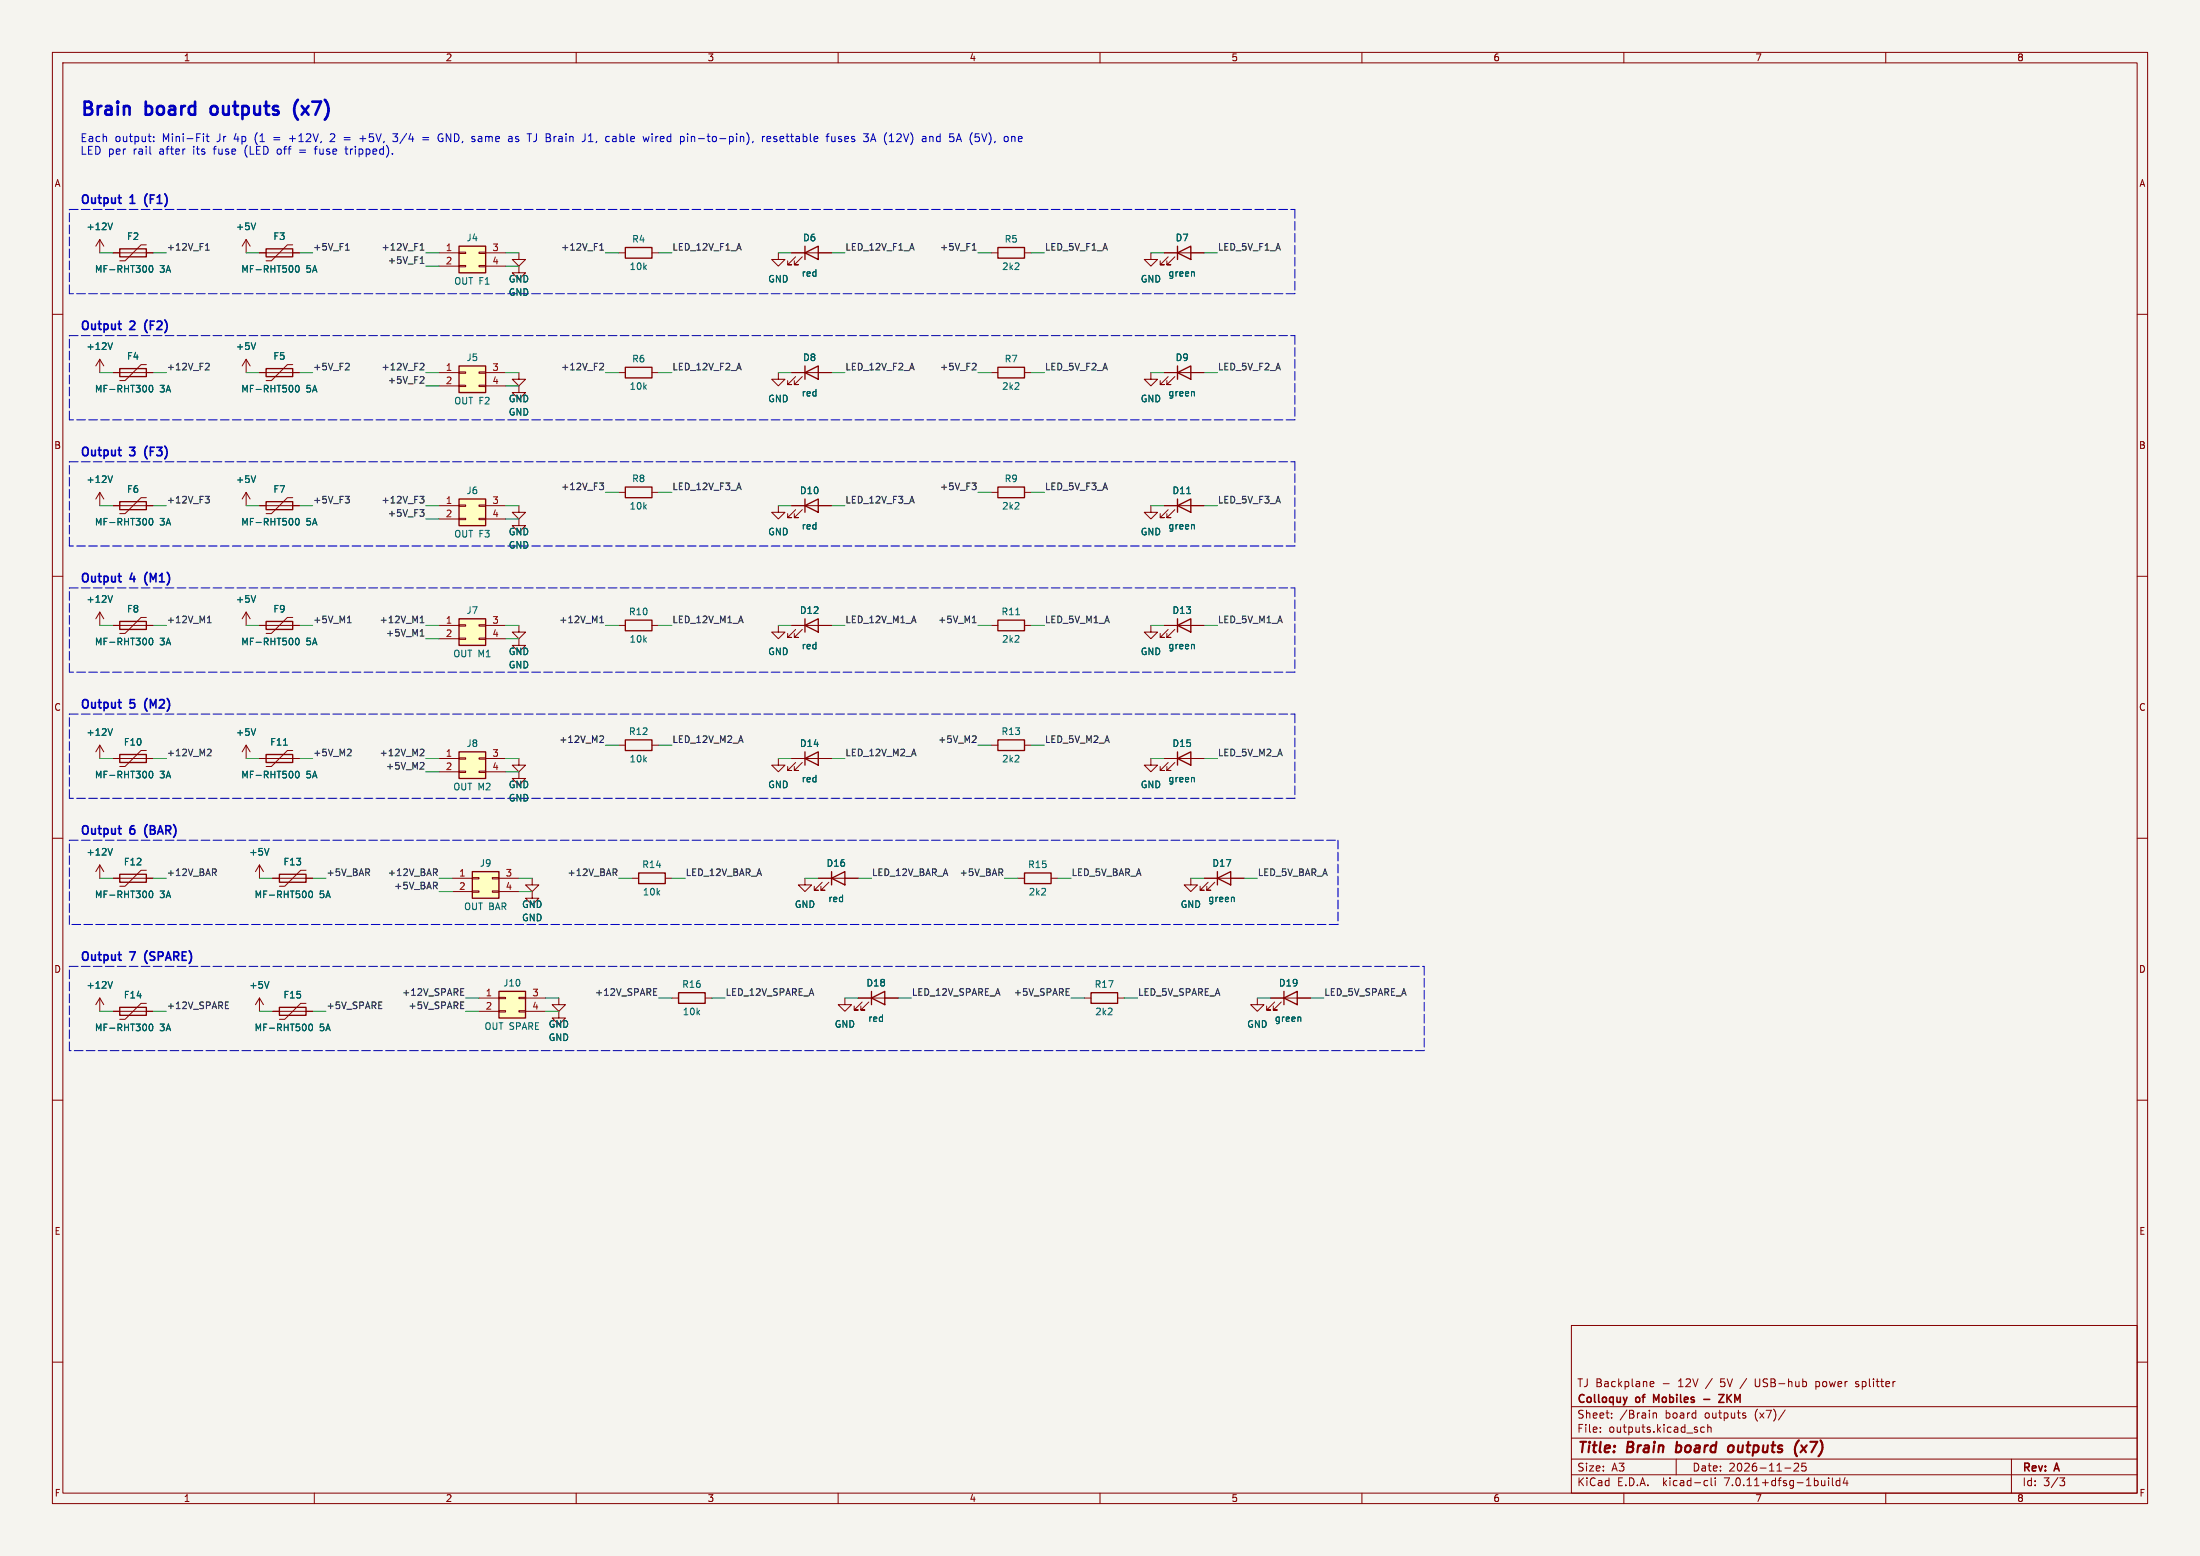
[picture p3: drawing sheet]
<svg xmlns="http://www.w3.org/2000/svg" width="420mm" height="297mm" viewBox="0 0 420 297" stroke-linecap="round" stroke-linejoin="round" font-family="sans-serif">
<path d="M0 0h420v297h-420z" fill="#f5f4ef" stroke="#f5f4ef" stroke-width=".19"/>
<g fill="none" stroke="#840000" stroke-width=".19">
<path d="M10 10h400v277h-400zM12 12h396v273h-396zM60 10v2M110 10v2M160 10v2M210 10v2M260 10v2M310 10v2M360 10v2M10 60h2M19 45.7l-.7 1.3M19 45.7v2.6"/>
<path d="M19 45.7l.8 1.3M21.6 48.3h7.6M27.9 46.7h-1l-3 3.1h-1M47 45.7v2.6M47 45.7l-.8 1.3M47 45.7l.8 1.3M49.5 48.3h7.6M55.9 46.7h-1l-3.1 3.1h-1M83.8 48.3h3.8M83.8 50.8h3.8M87.6 50.7h1.3v.2h-1.3zM87.6 48.1h1.3v.3h-1.3z"/>
<path d="M91.4 50.7h1.3v.2h-1.3zM91.4 48.1h1.3v.3h-1.3zM92.7 48.3h3.8M92.7 50.8h3.8M99.1 50.8v1.3h1.2l-1.2 1.2-1.3-1.2h1.3M99.1 48.3v1.2h1.2l-1.2 1.3-1.3-1.3h1.3M118.1 48.3h1.3M124.5 48.3h1.2M148.6 48.3v1.2h1.3l-1.3 1.3-1.3-1.3h1.3M151.1 48.3h7.6M151.9 49l-1.5 1.5h.7h-.7v-.7M153.2 49l-1.6 1.5h.8h-.8v-.7"/>
<path d="M189.2 48.3h1.3M195.6 48.3h1.2M219.7 48.3v1.2h1.3l-1.3 1.3-1.3-1.3h1.3M222.2 48.3h7.7M223 49l-1.5 1.5h.7h-.7v-.7M224.3 49l-1.5 1.5h.7h-.7v-.7M408 60h2M19 68.6v2.5M19 68.6l-.7 1.3M19 68.6l.8 1.3M21.6 71.1h7.6M27.9 69.6h-1l-3 3h-1"/>
<path d="M47 68.6l-.8 1.3M47 68.6v2.5M47 68.6l.8 1.3M49.5 71.1h7.6M55.9 69.6h-1l-3.1 3h-1M83.8 71.1h3.8M83.8 73.7h3.8M87.6 73.5h1.3v.3h-1.3zM87.6 71h1.3v.2h-1.3zM91.4 73.5h1.3v.3h-1.3zM91.4 71h1.3v.2h-1.3zM92.7 71.1h3.8"/>
<path d="M92.7 73.7h3.8M99.1 73.7v1.2h1.2l-1.2 1.3-1.3-1.3h1.3M99.1 71.1v1.3h1.2l-1.2 1.3-1.3-1.3h1.3M118.1 71.1h1.3M124.5 71.1h1.2M148.6 71.1v1.3h1.3l-1.3 1.3-1.3-1.3h1.3M151.1 71.1h7.6M151.9 71.9l-1.5 1.5h.7h-.7v-.8M153.2 71.9l-1.6 1.5h.8h-.8v-.8M189.2 71.1h1.3M195.6 71.1h1.2M219.7 71.1v1.3h1.3l-1.3 1.3-1.3-1.3h1.3"/>
<path d="M222.2 71.1h7.7M223 71.9l-1.5 1.5h.7h-.7v-.8M224.3 71.9l-1.5 1.5h.7h-.7v-.8M19 94v2.5M19 94l-.7 1.3M19 94l.8 1.3M21.6 96.5h7.6M27.9 95h-1l-3 3h-1M47 94v2.5M47 94l-.8 1.3M47 94l.8 1.3M49.5 96.5h7.6"/>
<path d="M55.9 95h-1l-3.1 3h-1M83.8 96.5h3.8M83.8 99.1h3.8M87.6 98.9h1.3v.3h-1.3zM87.6 96.4h1.3v.2h-1.3zM91.4 98.9h1.3v.3h-1.3zM91.4 96.4h1.3v.2h-1.3zM92.7 96.5h3.8M92.7 99.1h3.8M99.1 99.1v1.2h1.2l-1.2 1.3-1.3-1.3h1.3M99.1 96.5v1.3h1.2l-1.2 1.3-1.3-1.3h1.3M118.1 94h1.3"/>
<path d="M124.5 94h1.2M148.6 96.5v1.3h1.3l-1.3 1.3-1.3-1.3h1.3M151.1 96.5h7.6M151.9 97.3l-1.5 1.5h.7h-.7v-.8M153.2 97.3l-1.6 1.5h.8h-.8v-.8M189.2 94h1.3M195.6 94h1.2M219.7 96.5v1.3h1.3l-1.3 1.3-1.3-1.3h1.3M222.2 96.5h7.7M223 97.3l-1.5 1.5h.7h-.7v-.8M224.3 97.3l-1.5 1.5h.7h-.7v-.8M10 110h2"/>
<path d="M19 116.8v2.6M19 116.8l-.7 1.3M19 116.8l.8 1.3M21.6 119.4h7.6M27.9 117.9h-1l-3 3h-1M47 116.8v2.6M47 116.8l-.8 1.3M47 116.8l.8 1.3M49.5 119.4h7.6M55.9 117.9h-1l-3.1 3h-1M83.8 119.4h3.8M87.6 119.3h1.3v.2h-1.3z"/>
<path d="M91.4 119.3h1.3v.2h-1.3zM92.7 119.4h3.8M99.1 119.4v1.3h1.2l-1.2 1.2-1.3-1.2h1.3M118.1 119.4h1.3M124.5 119.4h1.2M148.6 119.4v1.3h1.3l-1.3 1.2-1.3-1.2h1.3M151.1 119.4h7.6M189.2 119.4h1.3M195.6 119.4h1.2M219.7 119.4v1.3h1.3l-1.3 1.2-1.3-1.2h1.3M222.2 119.4h7.7M408 110h2"/>
<path d="M83.8 121.9h3.8M87.6 121.8h1.3v.2h-1.3zM91.4 121.8h1.3v.2h-1.3zM92.7 121.9h3.8M99.1 121.9v1.3h1.2l-1.2 1.3-1.3-1.3h1.3M151.9 120.1l-1.5 1.6h.7h-.7v-.8M153.2 120.1l-1.6 1.6h.8h-.8v-.8M223 120.1l-1.5 1.6h.7h-.7v-.8M224.3 120.1l-1.5 1.6h.7h-.7v-.8M10 160h2M19 142.2v2.6M19 142.2l-.7 1.3"/>
<path d="M19 142.2l.8 1.3M21.6 144.8h7.6M27.9 143.3h-1l-3 3h-1M47 142.2v2.6M47 142.2l-.8 1.3M47 142.2l.8 1.3M49.5 144.8h7.6M55.9 143.3h-1l-3.1 3h-1M83.8 144.8h3.8M83.8 147.3h3.8M87.6 147.2h1.3v.2h-1.3zM87.6 144.7h1.3v.2h-1.3z"/>
<path d="M91.4 147.2h1.3v.2h-1.3zM91.4 144.7h1.3v.2h-1.3zM92.7 144.8h3.8M92.7 147.3h3.8M99.1 144.8v1.3h1.2l-1.2 1.2-1.3-1.2h1.3M99.1 147.3v1.3h1.2l-1.2 1.3-1.3-1.3h1.3M118.1 142.2h1.3M124.5 142.2h1.2M148.6 144.8v1.3h1.3l-1.3 1.2-1.3-1.2h1.3M151.1 144.8h7.6M151.9 145.5l-1.5 1.6h.7h-.7v-.8M153.2 145.5l-1.6 1.6h.8h-.8v-.8"/>
<path d="M189.2 142.2h1.3M195.6 142.2h1.2M219.7 144.8v1.3h1.3l-1.3 1.2-1.3-1.2h1.3M222.2 144.8h7.7M223 145.5l-1.5 1.6h.7h-.7v-.8M224.3 145.5l-1.5 1.6h.7h-.7v-.8M408 160h2M19 165.1v2.5M19 165.1l-.7 1.3M19 165.1l.8 1.3M21.6 167.6h7.6M27.9 166.1h-1l-3 3.1h-1"/>
<path d="M49.5 165.1l-.7 1.3M49.5 165.1v2.5M49.5 165.1l.8 1.3M52.1 167.6h7.6M58.4 166.1h-1l-3 3.1h-1.1M86.4 167.6h3.8M86.4 170.2h3.8M90.2 170.1h1.2v.2h-1.2zM90.2 167.5h1.2v.3h-1.2zM94 170.1h1.2v.2h-1.2zM94 167.5h1.2v.3h-1.2zM95.2 167.6h3.9"/>
<path d="M95.2 170.2h3.9M101.6 170.2v1.3h1.3l-1.3 1.2-1.3-1.2h1.3M101.6 167.6v1.3h1.3l-1.3 1.3-1.3-1.3h1.3M120.6 167.6h1.3M127 167.6h1.3M153.7 167.6v1.3h1.2l-1.2 1.3-1.3-1.3h1.3M156.2 167.6h7.6M157 168.4l-1.6 1.5h.8h-.8v-.7M158.2 168.4l-1.5 1.5h.8h-.8v-.7M194.3 167.6h1.3M200.7 167.6h1.2M227.3 167.6v1.3h1.3l-1.3 1.3-1.2-1.3h1.2"/>
<path d="M229.9 167.6h7.6M230.6 168.4l-1.5 1.5h.8h-.8v-.7M231.9 168.4l-1.5 1.5h.7h-.7v-.7M19 190.5v2.5M19 190.5l-.7 1.3M19 190.5l.8 1.3M21.6 193h7.6M27.9 191.5h-1l-3 3.1h-1M49.5 190.5v2.5M49.5 190.5l-.7 1.3M49.5 190.5l.8 1.3M52.1 193h7.6"/>
<path d="M58.4 191.5h-1l-3 3.1h-1.1M91.4 193h3.8M91.4 190.5h3.8M95.2 192.9h1.3v.3h-1.3zM95.2 190.4h1.3v.2h-1.3zM99.1 192.9h1.2v.3h-1.2zM99.1 190.4h1.2v.2h-1.2zM100.3 193h3.8M100.3 190.5h3.8M106.7 190.5v1.3h1.2l-1.2 1.2-1.3-1.2h1.3M106.7 193v1.3h1.2l-1.2 1.3-1.3-1.3h1.3M128.3 190.5h1.2"/>
<path d="M134.6 190.5h1.3M161.3 190.5v1.3h1.3l-1.3 1.2-1.3-1.2h1.3M163.8 190.5h7.6M164.6 191.3l-1.5 1.5h.7h-.7v-.8M165.9 191.3l-1.6 1.5h.8h-.8v-.8M207 190.5h1.3M213.4 190.5h1.2M240 190.5v1.3h1.3l-1.3 1.2-1.2-1.2h1.2M242.6 190.5h7.6M243.3 191.3l-1.5 1.5h.8h-.8v-.8M244.6 191.3l-1.5 1.5h.7h-.7v-.8M10 210h2"/>
<path d="M408 210h2M10 260h2M300 253h108v32h-108zM408 260h2M300 278.5h108M300 274.5h108M300 268.5h108M305.5 273.2v.2M305.5 272.5v.1M307.7 270.5v.2M307.7 269.8v.1M315 264.2l.7-.2v-.2l-.5-.1-.2 .2 .1 .7h.6"/>
<path d="M315.6 269.7v1M315.6 269.8l.2-.1 .4 .1v.9M320 278.5v3M325.4 272.5l-.5-.1-.2 .3 .1 .6h.6M326 272.5l.2-.1 .4 .1 .1 .9M326 271.9v1.5M333.1 270.2l.2 .2-.2 .3M333.1 269.7l.1 .1M335.1 263.2v1.2l.1 .2M340.8 269.1l-1.3 1.9M342.7 279.3l.5 .1 .2 .3-1 1.1h1M344.7 279.3h-.7l-.1 .7 .3-.1h.5l.1 .2-.1 .5-.2 .2-.6-.2"/>
<path d="M344.8 263.8v.7M346.7 264.6l.4 .1M346.7 263.7v1.5M347.1 263.7l-.4 .1M354.2 264.6l.5 .1M354.7 263.7l-.5 .2 .1 .2 .4 .1M384 278.5v6.5M60 285v2M110 285v2M160 285v2M210 285v2M260 285v2"/>
<path d="M300 281.5h108M310 285v2M325.6 282.6l.4 .1M326 283.5l-.4 .1M326.7 282.1v1.3l.2 .2M327.4 282.1v.1M327.4 282.6v1M340.7 280.2h1.2M349.1 282.1v.1M349.1 282.6v1M349.8 282.1v1.3l.2 .2M351.2 282.7l-.4-.1-.3 .3 .2 .6h.5"/>
<path d="M351.2 282.1v1.5M352.2 282l-.3 1.1h.9M352.6 282.6v1M360 285v2M393.2 282.1h1l-.5 .6 .4 .1 .1 .5-.3 .3h-.5"/>
</g>
<path d="M319.9 277.1l.2 .1M320.2 275.2l-.3 2M330.9 276.1a.57 .57 0 0 0-1 .2v.7a.57 .57 0 0 0 1-.2M342.8 277.6l.2 .4M343.4 274.9l-.4 .6-.3 .8M343.9 275.9l.9 1.3M344.9 275.9l-1.2 1.3" fill="none" stroke="#840000" stroke-width=".4"/>
<path d="M316.2 267.3l-.5-1.1v1.5M325.3 267.1h1.1M328.1 266.2h1l-1 1.5h1" fill="none" stroke="#840000" stroke-width=".3"/>
<g fill="none" stroke="#006464" stroke-width=".19">
<path d="M21.5 42.6l-.5 1.2M28.6 50.8l.2-.1a.68 .68 0 0 1 .4 .6 .68 .68 0 0 1-.4 .7 .84 .84 0 0 1-.2-1.2zM48.8 42.6l-.4 1.2M56.6 50.8l.1-.1a.68 .68 0 0 1 .4 .6 .68 .68 0 0 1-.4 .7 .84 .84 0 0 1-.1-1.2zM227.9 51.9l.1 .8M21.5 65.4l-.5 1.3M28.6 73.6h.2a.68 .68 0 0 1 .4 .6 .68 .68 0 0 1-.4 .6 .84 .84 0 0 1-.2-1.2zM48.8 65.4l-.4 1.3M56.6 73.6h.1a.68 .68 0 0 1 .4 .6 .68 .68 0 0 1-.4 .6 .84 .84 0 0 1-.1-1.2zM227.9 74.8l.1 .8M21.5 90.8l-.5 1.3M28.6 99h.2a.68 .68 0 0 1 .4 .6 .68 .68 0 0 1-.4 .6 .84 .84 0 0 1-.2-1.2z"/>
<path d="M48.8 90.8l-.4 1.3M56.6 99h.1a.68 .68 0 0 1 .4 .6 .68 .68 0 0 1-.4 .6 .84 .84 0 0 1-.1-1.2zM226.6 94.2h.7M21.5 113.7l-.5 1.3M48.8 113.7l-.4 1.3M193.9 117.3h.7M227.9 100.2l.1 .8M21.5 139.1l-.5 1.3M28.6 121.9l.2-.1a.68 .68 0 0 1 .4 .6 .68 .68 0 0 1-.4 .7 .84 .84 0 0 1-.2-1.2zM48.8 139.1l-.4 1.3M56.6 121.9l.1-.1a.68 .68 0 0 1 .4 .6 .68 .68 0 0 1-.4 .7 .84 .84 0 0 1-.1-1.2zM227.9 123.1l.1 .7"/>
<path d="M28.6 147.3l.2-.1a.68 .68 0 0 1 .4 .6 .68 .68 0 0 1-.4 .7 .84 .84 0 0 1-.2-1.2zM54.1 142.2h.8M56.5 147.3l.2-.1a.68 .68 0 0 1 .4 .6 .68 .68 0 0 1-.4 .7l-.3-.5zM227.9 148.5l.1 .7M21.5 161.9l-.5 1.3M28.6 170.1h.2a.68 .68 0 0 1 .4 .6 .68 .68 0 0 1-.4 .6 .84 .84 0 0 1-.2-1.2zM51.3 161.9l-.4 1.3M59.1 170.2l.1-.1a.68 .68 0 0 1 .5 .6 .68 .68 0 0 1-.5 .6l-.3-.4zM235.6 171.3v.8M21.5 187.3l-.5 1.3M28.6 195.5h.2a.68 .68 0 0 1 .4 .6 .68 .68 0 0 1-.4 .6 .84 .84 0 0 1-.2-1.2zM51.3 187.3l-.4 1.3"/>
<path d="M59.1 195.6l.1-.1a.68 .68 0 0 1 .5 .6 .68 .68 0 0 1-.5 .6l-.3-.4zM248.3 194.2v.8"/>
</g>
<g fill="none" stroke="#840000" stroke-width=".25">
<path d="M22.9 47.5h5v1.5h-5zM50.8 47.5h5.1v1.5h-5.1zM87.6 47h5.1v5.1h-5.1zM119.4 47.2h5.1v2.1h-5.1zM153.7 48.3l2.5-1.3v2.5zM153.7 47v2.5M190.5 47.2h5.1v2.1h-5.1zM224.8 48.3l2.5-1.3v2.5zM224.8 47v2.5M22.9 70.4h5v1.5h-5zM50.8 70.4h5.1v1.5h-5.1zM87.6 69.9h5.1v5h-5.1z"/>
<path d="M119.4 70.1h5.1v2h-5.1zM153.7 71.1l2.5-1.2v2.5zM153.7 69.9v2.5M190.5 70.1h5.1v2h-5.1zM224.8 71.1l2.5-1.2v2.5zM224.8 69.9v2.5M22.9 95.8h5v1.5h-5zM50.8 95.8h5.1v1.5h-5.1zM87.6 95.3h5.1v5h-5.1zM119.4 93h5.1v2h-5.1zM153.7 96.5l2.5-1.2v2.5zM153.7 95.3v2.5"/>
<path d="M190.5 93h5.1v2h-5.1zM224.8 96.5l2.5-1.2v2.5zM224.8 95.3v2.5M22.9 118.6h5v1.5h-5zM50.8 118.6h5.1v1.5h-5.1zM87.6 118.1h5.1v5.1h-5.1zM119.4 118.4h5.1v2h-5.1zM153.7 119.4l2.5-1.3v2.6zM153.7 118.1v2.6M190.5 118.4h5.1v2h-5.1zM224.8 119.4l2.5-1.3v2.6zM224.8 118.1v2.6"/>
<path d="M22.9 144h5v1.5h-5zM50.8 144h5.1v1.5h-5.1zM87.6 143.5h5.1v5.1h-5.1zM119.4 141.2h5.1v2.1h-5.1zM153.7 144.8l2.5-1.3v2.6zM153.7 143.5v2.6M190.5 141.2h5.1v2.1h-5.1zM224.8 144.8l2.5-1.3v2.6zM224.8 143.5v2.6M22.9 166.9h5v1.5h-5zM53.3 166.9h5.1v1.5h-5.1zM90.2 166.4h5v5.1h-5z"/>
<path d="M121.9 166.6h5.1v2.1h-5.1zM158.7 167.6l2.6-1.2v2.5zM158.7 166.4v2.5M195.6 166.6h5.1v2.1h-5.1zM232.4 167.6l2.5-1.2v2.5zM232.4 166.4v2.5M22.9 192.3h5v1.5h-5zM53.3 192.3h5.1v1.5h-5.1zM95.2 189.2h5.1v5.1h-5.1zM129.5 189.5h5.1v2h-5.1zM166.4 190.5l2.5-1.3v2.6zM166.4 189.2v2.6"/>
<path d="M208.3 189.5h5.1v2h-5.1zM245.1 190.5l2.5-1.3v2.6zM245.1 189.2v2.6"/>
</g>
<g fill="#ffffc2" stroke="#ffffc2" stroke-width=".19">
<path d="M87.6 69.9h5.1v5h-5.1z"/>
<path d="M95.2 189.2h5.1v5.1h-5.1z"/>
<path d="M87.6 47h5.1v5.1h-5.1z"/>
<path d="M87.6 95.3h5.1v5h-5.1z"/>
<path d="M90.2 166.4h5v5.1h-5z"/>
<path d="M87.6 118.1h5.1v5.1h-5.1z"/>
<path d="M87.6 143.5h5.1v5.1h-5.1z"/>
</g>
<g fill="none" stroke="#0f0f0f" stroke-width=".19">
<path d="M39.2 47.7h.8M39.2 46.8l.4-.3v1.2M66 47.7h.7M66.2 46.7l.1-.2v1.2M80.2 47.7h.7M80.2 50.3h.7M80.2 46.8l.4-.3v1.2M80.5 49.2l.1-.2v1.3M114.5 47.7h.7M114.5 46.8l.4-.3v1.2M185.6 47.7h.7M185.9 46.7l.1-.2v1.2"/>
<path d="M39.4 69.3l.4 .1 .2 .3-.8 .9h.8M66.4 69.3l.3 .3-.1 .3-.7 .7h.8M80.4 69.3l.4 .1 .1 .3-.7 .9h.7M80.7 71.9l.2 .2v.3l-.7 .7h.7M114.7 69.3l.4 .1 .1 .3-.8 .9h.8M186.1 69.3l.2 .3v.3l-.7 .7h.7M39.2 94.7h.8l-.5 .5 .4 .1 .1 .5-.3 .2h-.4M65.9 94.7h.8l-.4 .5M66.4 95.2l.3 .3v.3l-.3 .2M80.2 94.7h.7l-.4 .5 .4 .1v.5l-.2 .2h-.4M80.2 97.3h.7l-.4 .5M80.7 97.8l.2 .2v.3l-.2 .2"/>
<path d="M114.4 92.2h.8l-.4 .5 .4 .1v.4l-.2 .3h-.4M185.6 92.2h.7l-.4 .5M186.1 92.7l.2 .2v.3l-.2 .3M39.6 118.9h.7M39.6 118l.4-.4v1.3M66.3 118.9h.7M66.6 117.8l.1-.2v1.3M80.2 118.9h.7M80.2 118l.4-.4v1.3M114.5 118.9h.7M114.5 118l.4-.4v1.3M185.6 118.9h.7"/>
<path d="M185.9 117.8l.1-.2v1.3M80.2 121.4h.7M80.5 120.3l.1-.2v1.3M39.8 143l.4 .1 .1 .3-.8 .9h.8M66.8 143l.2 .2v.3l-.7 .8h.7M80.4 143l.4 .1 .1 .3-.7 .9h.7M80.7 145.5l.2 .3v.3l-.7 .7h.7M114.7 140.5h.4l.1 .3-.8 .9h.8M186.1 140.5l.2 .2v.3l-.7 .7h.7M40.9 166.5l.4 .6M41 165.9l.3 .2-.1 .3-.2 .1M83.1 166.5l.4 .6"/>
<path d="M83.2 165.9l.3 .2-.1 .3-.2 .1M117.3 166.5l.5 .6M117.5 165.9l.3 .2-.1 .3-.2 .1M43 192.5h.6M43 191.3h.6M43 191.9h.5M72.3 192.5h.6M72.3 191.3h.6M88 192.5h.6M88 191.3h.6M88 189.3h.4M88 190h.6"/>
<path d="M88 188.7h.6M124.8 189.3h.4M124.8 190h.6M124.8 188.7h.6M203.5 190h.6M203.5 188.7h.6"/>
</g>
<g fill="none" stroke="#0000c2" stroke-width=".19">
<path d="M28.3 26h.5M28.7 27h.1M29.3 26.9v.1M29.3 26.1v.2M38.8 25.5v.2M38.8 26v1M39.3 26h.6M39.6 25.5v1.3l.3 .2M53 28.6v.7M57.2 28.7h1.1M57.2 29.1h1.1M60 28.4h.6"/>
<path d="M60.2 28.2v1.2M63.3 25.5l-.2 .2M63.8 26.2l-.8 .8h.9M65.7 26.3h1.1M65.7 26.7h1.1M65.8 28.4h.6M66.1 27.9v1.3l.3 .2M68.7 26.5h1.1M75 26.9l.2 .1h.6M75 25.5h.9l-.5 .6 .4 .1M80.7 26.3h1.1M80.7 26.7h1.1"/>
<path d="M84.3 26.4h.3v.5l-.3 .1h-.4M84.5 25.6l-.4-.1-.3 .3M97.6 26l.2 .3v.7M97.8 27h-.5M97.8 26.4l-.5 .1M102.2 27h-.4M112.3 27h.9M112.3 26l.5-.5v1.5M116.9 26.8l.2 .2h.5M117 26.1l.4-.1 .2 .3M117.6 26.4l-.5 .1-.2 .2M123.9 26l-.3 1"/>
<path d="M124.5 25.5v.2M124.5 26v1M131.3 25.5v.2M131.3 26v1M132 26v1M132.2 26l-.2 .2M143.8 27l-.2 .3M145.6 26v1M146 26l-.3 .1-.1 .2M146.4 26.5l.7-.1v-.3l-.5-.1-.2 .3 .1 .7h.6M147.7 27h.4M148.1 26l-.3 .1-.1 .2 .1 .2h.3"/>
<path d="M158.8 26v1h.4l.2-.1M159.4 26v1M160.1 27h.4M160.5 26l-.4 .1v.2v.2h.4M166.3 26.6h.8M166.7 25.5l.5 1.5M177.9 26l.2 .3v.7M179.3 26l-.4 .1-.1 .2v.6l.5 .1M194.4 26.5l.7-.1v-.3l-.5-.1-.2 .3 .1 .7h.6"/>
</g>
<path d="M56.9 19a2.87 2.87 0 0 0 0 3.8M40.3 20.5l-.1 .2 .1 1" fill="none" stroke="#0000c2" stroke-width=".5"/>
<g fill="none" stroke="#0000c2" stroke-width=".19" stroke-dasharray="1.7 .6">
<path d="M13.2 40h234M247.2 40v16.1M13.2 56.1v-16.1M247.2 56.1h-234M13.2 64.1h234M247.2 64.1v16M13.2 88.1h234M13.2 80.1v-16M247.2 80.1h-234M247.2 88.1v16.1M13.2 112.2h234M13.2 104.2v-16.1"/>
<path d="M247.2 112.2v16.1M247.2 104.2h-234M13.2 136.3h234M13.2 128.3v-16.1M247.2 136.3v16.1M247.2 128.3h-234M13.2 152.4v-16.1M247.2 152.4h-234M13.2 176.5v-16.1M13.2 160.4h242.2M255.4 160.4v16.1M255.4 176.5h-242.2"/>
<path d="M13.2 184.5h258.7M271.9 184.5v16M13.2 200.5v-16M271.9 200.5h-258.7"/>
</g>
<g fill="none" stroke="#009600" stroke-width=".19">
<path d="M19 48.3h2.6M29.2 48.3h2.5M47 48.3h2.5M57.1 48.3h2.6M81.3 48.3h2.5M81.3 50.8h2.5M96.5 48.3h2.6M96.5 50.8h2.6M115.6 48.3h2.5M125.7 48.3h2.6M148.6 48.3h2.5M158.7 48.3h2.6"/>
<path d="M186.7 48.3h2.5M196.8 48.3h2.6M219.7 48.3h2.5M229.9 48.3h2.5M19 71.1h2.6M29.2 71.1h2.5M47 71.1h2.5M57.1 71.1h2.6M81.3 73.7h2.5M81.3 71.1h2.5M96.5 73.7h2.6M96.5 71.1h2.6"/>
<path d="M115.6 71.1h2.5M125.7 71.1h2.6M148.6 71.1h2.5M158.7 71.1h2.6M186.7 71.1h2.5M196.8 71.1h2.6M219.7 71.1h2.5M229.9 71.1h2.5M19 96.5h2.6M29.2 96.5h2.5M47 96.5h2.5M57.1 96.5h2.6"/>
<path d="M81.3 96.5h2.5M81.3 99.1h2.5M96.5 96.5h2.6M96.5 99.1h2.6M115.6 94h2.5M125.7 94h2.6M148.6 96.5h2.5M158.7 96.5h2.6M186.7 94h2.5M196.8 94h2.6M219.7 96.5h2.5M229.9 96.5h2.5"/>
<path d="M19 119.4h2.6M29.2 119.4h2.5M47 119.4h2.5M57.1 119.4h2.6M81.3 119.4h2.5M96.5 119.4h2.6M115.6 119.4h2.5M125.7 119.4h2.6M148.6 119.4h2.5M158.7 119.4h2.6M186.7 119.4h2.5M196.8 119.4h2.6"/>
<path d="M219.7 119.4h2.5M229.9 119.4h2.5M81.3 121.9h2.5M96.5 121.9h2.6M19 144.8h2.6M29.2 144.8h2.5M47 144.8h2.5M57.1 144.8h2.6M81.3 144.8h2.5M81.3 147.3h2.5M96.5 144.8h2.6M96.5 147.3h2.6"/>
<path d="M115.6 142.2h2.5M125.7 142.2h2.6M148.6 144.8h2.5M158.7 144.8h2.6M186.7 142.2h2.5M196.8 142.2h2.6M219.7 144.8h2.5M229.9 144.8h2.5M19 167.6h2.6M29.2 167.6h2.5M49.5 167.6h2.6M59.7 167.6h2.5"/>
<path d="M83.8 167.6h2.6M83.8 170.2h2.6M99.1 167.6h2.5M99.1 170.2h2.5M118.1 167.6h2.5M128.3 167.6h2.5M153.7 167.6h2.5M163.8 167.6h2.6M191.8 167.6h2.5M201.9 167.6h2.6M227.3 167.6h2.6M237.5 167.6h2.5"/>
<path d="M19 193h2.6M29.2 193h2.5M49.5 193h2.6M59.7 193h2.5M88.9 190.5h2.5M88.9 193h2.5M104.1 190.5h2.6M104.1 193h2.6M125.7 190.5h2.6M135.9 190.5h2.5M161.3 190.5h2.5M171.4 190.5h2.6"/>
<path d="M204.5 190.5h2.5M214.6 190.5h2.6M240 190.5h2.6M250.2 190.5h2.5"/>
</g>
<g font-size="3.5" fill="#0000c2">
<text x="15.2" y="22.2">Brain</text>
<text x="27.9" y="22.2">board</text>
<text x="41.4" y="22.2">outputs</text>
<text x="58.2" y="22.2">(x7)</text>
</g>
<g font-size="2.8" fill="#840000">
<text x="301" y="277.9">Title:</text>
<text x="310.6" y="277.9">Brain</text>
<text x="320.8" y="277.9">board</text>
<text x="331.6" y="277.9">outputs</text>
<text x="345" y="277.9">(x7)</text>
</g>
<g font-size="2.2" fill="#0000c2">
<text x="15.2" y="39">Output</text>
<text x="24.9" y="39">1</text>
<text x="28.3" y="39">(F1)</text>
<text x="15.2" y="63.1">Output</text>
<text x="24.9" y="63.1">2</text>
<text x="28.3" y="63.1">(F2)</text>
<text x="15.2" y="87.2">Output</text>
<text x="24.9" y="87.2">3</text>
<text x="28.3" y="87.2">(F3)</text>
<text x="15.2" y="111.3">Output</text>
<text x="24.9" y="111.3">4</text>
<text x="28.3" y="111.3">(M1)</text>
<text x="15.2" y="135.3">Output</text>
<text x="24.9" y="135.3">5</text>
<text x="28.3" y="135.3">(M2)</text>
<text x="15.2" y="159.4">Output</text>
<text x="24.9" y="159.4">6</text>
<text x="28.3" y="159.4">(BAR)</text>
<text x="15.2" y="183.5">Output</text>
<text x="24.9" y="183.5">7</text>
<text x="28.3" y="183.5">(SPARE)</text>
</g>
<g font-size="2.1" fill="#0000c2">
<text x="15.2" y="27.2">Each</text>
<text x="15.2" y="29.6">LED per</text>
<text x="21.9" y="27.2">output:</text>
<text x="25.5" y="29.6">rail</text>
<text x="30.6" y="29.6">after</text>
<text x="31.1" y="27.2">Mini-Fit</text>
<text x="37.2" y="29.6">its</text>
<text x="41.2" y="29.6">fuse</text>
<text x="41.6" y="27.2">Jr</text>
<text x="44.9" y="27.2">4p</text>
<text x="47.3" y="29.6">(LED</text>
<text x="49" y="27.2">(1</text>
<text x="52.8" y="27.2">=</text>
<text x="53.6" y="29.6">off</text>
<text x="55.9" y="27.2">+12V,</text>
<text x="61.2" y="29.6">fuse</text>
<text x="63.9" y="27.2">2</text>
<text x="67.2" y="29.6">tripped).</text>
<text x="69.8" y="27.2">+5V,</text>
<text x="76.4" y="27.2">3/4</text>
<text x="82.1" y="27.2">=</text>
<text x="85.3" y="27.2">GND, same</text>
<text x="99" y="27.2">as</text>
<text x="102.9" y="27.2">TJ Brain</text>
<text x="113.6" y="27.2">J1,</text>
<text x="118.2" y="27.2">cable</text>
<text x="125.6" y="27.2">wired</text>
<text x="132.8" y="27.2">pin-to-pin),</text>
<text x="148.6" y="27.2">resettable</text>
<text x="161.1" y="27.2">fuses</text>
<text x="168.3" y="27.2">3A (12V)</text>
<text x="179.8" y="27.2">and</text>
<text x="185.1" y="27.2">5A (5V),</text>
</g>
<g font-size="2.1" fill="#840000">
<text x="301" y="268.2">Colloquy</text>
<text x="301" y="265">TJ Backplane</text>
<text x="312.4" y="268.2">of</text>
<text x="316.3" y="268.2">Mobiles</text>
<text x="317.4" y="265">-</text>
<text x="320.5" y="265">12V</text>
<text x="326" y="265">/</text>
<text x="328.8" y="265">5V /</text>
<text x="330.1" y="268.2">ZKM</text>
<text x="335.7" y="265">USB-hub</text>
<text x="347.5" y="265">power</text>
<text x="355.3" y="265">splitter</text>
<text x="301" y="273.7">File:</text>
<text x="301" y="271">Sheet:</text>
<text x="307.1" y="273.7">outputs.kicad_sch</text>
<text x="309.2" y="271">/Brain</text>
<text x="317.9" y="271">board</text>
<text x="325.6" y="271">outputs</text>
<text x="335.3" y="271">(x7)/</text>
<text x="301" y="281.1">Size:</text>
<text x="307.6" y="281.1">A3</text>
<text x="323" y="281.1">Date:</text>
<text x="330" y="281.1">2026-11-25</text>
<text x="386" y="281.3">Rev:</text>
<text x="392.4" y="281.3">A</text>
<text x="301" y="283.9">KiCad</text>
<text x="308.7" y="283.9">E.D.A.</text>
<text x="317.6" y="283.9">kicad-cli</text>
<text x="329.5" y="283.9">7.0.11+dfsg-1build4</text>
<text x="386" y="283.9">Id:</text>
<text x="390.1" y="283.9">3/3</text>
</g>
<g font-size="1.8" fill="#840000">
<text x="35" y="11.9">1</text>
<text x="85" y="11.9">2</text>
<text x="135" y="11.9">3</text>
<text x="185" y="11.9">4</text>
<text x="235" y="11.9">5</text>
<text x="285" y="11.9">6</text>
<text x="335" y="11.9">7</text>
<text x="385" y="11.9">8</text>
<text x="10.3" y="35.9">A</text>
<text x="408.3" y="35.9">A</text>
<text x="10.3" y="85.9">B</text>
<text x="408.2" y="85.9">B</text>
<text x="10.3" y="135.9">C</text>
<text x="408.2" y="135.9">C</text>
<text x="10.3" y="185.9">D</text>
<text x="408.2" y="185.9">D</text>
<text x="10.3" y="235.9">E</text>
<text x="408.3" y="235.9">E</text>
<text x="10.3" y="285.9">F</text>
<text x="35" y="286.9">1</text>
<text x="85" y="286.9">2</text>
<text x="135" y="286.9">3</text>
<text x="185" y="286.9">4</text>
<text x="235" y="286.9">5</text>
<text x="285" y="286.9">6</text>
<text x="335" y="286.9">7</text>
<text x="385" y="286.9">8</text>
<text x="408.3" y="285.9">F</text>
</g>
<g font-size="1.8" fill="#006464">
<text x="16.4" y="44.1">+12V</text>
<text x="24.1" y="46">F2</text>
<text x="45" y="44.1">+5V</text>
<text x="52.1" y="46">F3</text>
<text x="89" y="46.3">J4</text>
<text x="120.6" y="46.5">R4</text>
<text x="153.2" y="46.3">D6</text>
<text x="191.7" y="46.5">R5</text>
<text x="224.3" y="46.3">D7</text>
<text x="18" y="52.2">MF-RHT300</text>
<text x="30.5" y="52.2">3A</text>
<text x="46" y="52.2">MF-RHT500</text>
<text x="58.4" y="52.2">5A</text>
<text x="120.1" y="51.7">10k</text>
<text x="152.9" y="53">red</text>
<text x="191.2" y="51.7">2k2</text>
<text x="222.9" y="53">green</text>
<text x="86.6" y="54.5">OUT F1</text>
<text x="97" y="56.7">GND</text>
<text x="97" y="54.1">GND</text>
<text x="146.6" y="54.1">GND</text>
<text x="217.7" y="54.1">GND</text>
<text x="16.4" y="67">+12V</text>
<text x="24.1" y="68.9">F4</text>
<text x="45" y="67">+5V</text>
<text x="52.1" y="68.9">F5</text>
<text x="89" y="69.1">J5</text>
<text x="120.6" y="69.4">R6</text>
<text x="153.2" y="69.1">D8</text>
<text x="191.7" y="69.4">R7</text>
<text x="224.3" y="69.1">D9</text>
<text x="18" y="75.1">MF-RHT300</text>
<text x="30.5" y="75.1">3A</text>
<text x="46" y="75.1">MF-RHT500</text>
<text x="58.4" y="75.1">5A</text>
<text x="86.6" y="77.4">OUT F2</text>
<text x="97" y="77">GND</text>
<text x="120.1" y="74.6">10k</text>
<text x="146.6" y="77">GND</text>
<text x="152.9" y="75.9">red</text>
<text x="191.2" y="74.6">2k2</text>
<text x="217.7" y="77">GND</text>
<text x="222.9" y="75.9">green</text>
<text x="97" y="79.5">GND</text>
<text x="16.4" y="92.4">+12V</text>
<text x="24.1" y="94.3">F6</text>
<text x="45" y="92.4">+5V</text>
<text x="52.1" y="94.3">F7</text>
<text x="89" y="94.5">J6</text>
<text x="120.6" y="92.2">R8</text>
<text x="152.6" y="94.5">D10</text>
<text x="191.7" y="92.2">R9</text>
<text x="223.7" y="94.5">D11</text>
<text x="18" y="100.5">MF-RHT300</text>
<text x="30.5" y="100.5">3A</text>
<text x="46" y="100.5">MF-RHT500</text>
<text x="58.4" y="100.5">5A</text>
<text x="120.1" y="97.5">10k</text>
<text x="152.9" y="101.3">red</text>
<text x="191.2" y="97.5">2k2</text>
<text x="222.9" y="101.3">green</text>
<text x="86.6" y="102.8">OUT F3</text>
<text x="97" y="104.9">GND</text>
<text x="97" y="102.4">GND</text>
<text x="146.6" y="102.4">GND</text>
<text x="217.7" y="102.4">GND</text>
<text x="16.4" y="115.2">+12V</text>
<text x="24.1" y="117.1">F8</text>
<text x="45" y="115.2">+5V</text>
<text x="52.1" y="117.1">F9</text>
<text x="89" y="117.4">J7</text>
<text x="120" y="117.6">R10</text>
<text x="152.6" y="117.4">D12</text>
<text x="191.1" y="117.6">R11</text>
<text x="223.7" y="117.4">D13</text>
<text x="18" y="123.4">MF-RHT300</text>
<text x="30.5" y="123.4">3A</text>
<text x="46" y="123.4">MF-RHT500</text>
<text x="58.4" y="123.4">5A</text>
<text x="86.4" y="125.7">OUT M1</text>
<text x="97" y="125.2">GND</text>
<text x="120.1" y="122.9">10k</text>
<text x="146.6" y="125.2">GND</text>
<text x="152.9" y="124.1">red</text>
<text x="191.2" y="122.9">2k2</text>
<text x="217.7" y="125.2">GND</text>
<text x="222.9" y="124.1">green</text>
<text x="97" y="127.8">GND</text>
<text x="16.4" y="140.6">+12V</text>
<text x="23.5" y="142.5">F10</text>
<text x="45" y="140.6">+5V</text>
<text x="51.5" y="142.5">F11</text>
<text x="89" y="142.8">J8</text>
<text x="120" y="140.5">R12</text>
<text x="152.6" y="142.8">D14</text>
<text x="191.1" y="140.5">R13</text>
<text x="223.7" y="142.8">D15</text>
<text x="18" y="148.8">MF-RHT300</text>
<text x="30.5" y="148.8">3A</text>
<text x="46" y="148.8">MF-RHT500</text>
<text x="58.4" y="148.8">5A</text>
<text x="120.1" y="145.7">10k</text>
<text x="152.9" y="149.5">red</text>
<text x="191.2" y="145.7">2k2</text>
<text x="222.9" y="149.5">green</text>
<text x="86.4" y="151.1">OUT M2</text>
<text x="97" y="150.6">GND</text>
<text x="97" y="153.2">GND</text>
<text x="146.6" y="150.6">GND</text>
<text x="217.7" y="150.6">GND</text>
<text x="16.4" y="163.5">+12V</text>
<text x="23.5" y="165.4">F12</text>
<text x="47.5" y="163.5">+5V</text>
<text x="54" y="165.4">F13</text>
<text x="91.5" y="165.6">J9</text>
<text x="122.5" y="165.9">R14</text>
<text x="157.7" y="165.6">D16</text>
<text x="196.2" y="165.9">R15</text>
<text x="231.4" y="165.6">D17</text>
<text x="18" y="171.6">MF-RHT300</text>
<text x="30.5" y="171.6">3A</text>
<text x="48.5" y="171.6">MF-RHT500</text>
<text x="61" y="171.6">5A</text>
<text x="88.5" y="173.9">OUT BAR</text>
<text x="99.6" y="173.5">GND</text>
<text x="122.6" y="171.1">10k</text>
<text x="151.6" y="173.5">GND</text>
<text x="158" y="172.4">red</text>
<text x="196.3" y="171.1">2k2</text>
<text x="225.3" y="173.5">GND</text>
<text x="230.6" y="172.4">green</text>
<text x="99.6" y="176">GND</text>
<text x="16.4" y="188.9">+12V</text>
<text x="23.5" y="190.8">F14</text>
<text x="47.5" y="188.9">+5V</text>
<text x="54" y="190.8">F15</text>
<text x="96" y="188.5">J10</text>
<text x="130.1" y="188.7">R16</text>
<text x="165.3" y="188.5">D18</text>
<text x="208.9" y="188.7">R17</text>
<text x="244.1" y="188.5">D19</text>
<text x="18" y="197">MF-RHT300</text>
<text x="30.5" y="197">3A</text>
<text x="48.5" y="197">MF-RHT500</text>
<text x="61" y="197">5A</text>
<text x="92.4" y="196.8">OUT SPARE</text>
<text x="104.6" y="196.4">GND</text>
<text x="130.3" y="194">10k</text>
<text x="159.3" y="196.4">GND</text>
<text x="165.6" y="195.2">red</text>
<text x="209" y="194">2k2</text>
<text x="238" y="196.4">GND</text>
<text x="243.3" y="195.2">green</text>
<text x="104.6" y="198.9">GND</text>
</g>
<g font-size="1.8" fill="#0f0f0f">
<text x="31.7" y="47.9">+12V_F1</text>
<text x="59.7" y="47.9">+5V_F1</text>
<text x="72.7" y="47.9">+12V_F1</text>
<text x="107" y="47.9">+12V_F1</text>
<text x="128.3" y="47.9">LED_12V_F1_A</text>
<text x="161.3" y="47.9">LED_12V_F1_A</text>
<text x="179.4" y="47.9">+5V_F1</text>
<text x="199.4" y="47.9">LED_5V_F1_A</text>
<text x="232.4" y="47.9">LED_5V_F1_A</text>
<text x="73.9" y="50.5">+5V_F1</text>
<text x="31.7" y="70.8">+12V_F2</text>
<text x="59.7" y="70.8">+5V_F2</text>
<text x="72.7" y="70.8">+12V_F2</text>
<text x="107" y="70.8">+12V_F2</text>
<text x="128.3" y="70.8">LED_12V_F2_A</text>
<text x="161.3" y="70.8">LED_12V_F2_A</text>
<text x="179.4" y="70.8">+5V_F2</text>
<text x="199.4" y="70.8">LED_5V_F2_A</text>
<text x="232.4" y="70.8">LED_5V_F2_A</text>
<text x="73.9" y="73.3">+5V_F2</text>
<text x="107" y="93.6">+12V_F3</text>
<text x="128.3" y="93.6">LED_12V_F3_A</text>
<text x="179.4" y="93.6">+5V_F3</text>
<text x="199.4" y="93.6">LED_5V_F3_A</text>
<text x="31.7" y="96.2">+12V_F3</text>
<text x="59.7" y="96.2">+5V_F3</text>
<text x="72.7" y="96.2">+12V_F3</text>
<text x="73.9" y="98.7">+5V_F3</text>
<text x="161.3" y="96.2">LED_12V_F3_A</text>
<text x="232.4" y="96.2">LED_5V_F3_A</text>
<text x="31.7" y="119">+12V_M1</text>
<text x="59.7" y="119">+5V_M1</text>
<text x="72.4" y="119">+12V_M1</text>
<text x="106.7" y="119">+12V_M1</text>
<text x="128.3" y="119">LED_12V_M1_A</text>
<text x="161.3" y="119">LED_12V_M1_A</text>
<text x="179" y="119">+5V_M1</text>
<text x="199.4" y="119">LED_5V_M1_A</text>
<text x="232.4" y="119">LED_5V_M1_A</text>
<text x="73.6" y="121.6">+5V_M1</text>
<text x="106.7" y="141.9">+12V_M2</text>
<text x="128.3" y="141.9">LED_12V_M2_A</text>
<text x="179" y="141.9">+5V_M2</text>
<text x="199.4" y="141.9">LED_5V_M2_A</text>
<text x="31.7" y="144.4">+12V_M2</text>
<text x="59.7" y="144.4">+5V_M2</text>
<text x="72.4" y="144.4">+12V_M2</text>
<text x="73.6" y="147">+5V_M2</text>
<text x="161.3" y="144.4">LED_12V_M2_A</text>
<text x="232.4" y="144.4">LED_5V_M2_A</text>
<text x="31.7" y="167.3">+12V_BAR</text>
<text x="62.2" y="167.3">+5V_BAR</text>
<text x="73.9" y="167.3">+12V_BAR</text>
<text x="108.2" y="167.3">+12V_BAR</text>
<text x="130.8" y="167.3">LED_12V_BAR_A</text>
<text x="166.4" y="167.3">LED_12V_BAR_A</text>
<text x="183.1" y="167.3">+5V_BAR</text>
<text x="204.5" y="167.3">LED_5V_BAR_A</text>
<text x="240" y="167.3">LED_5V_BAR_A</text>
<text x="75.2" y="169.8">+5V_BAR</text>
<text x="76.7" y="190.2">+12V_SPARE</text>
<text x="113.5" y="190.2">+12V_SPARE</text>
<text x="138.4" y="190.2">LED_12V_SPARE_A</text>
<text x="174" y="190.2">LED_12V_SPARE_A</text>
<text x="193.4" y="190.2">+5V_SPARE</text>
<text x="217.2" y="190.2">LED_5V_SPARE_A</text>
<text x="252.7" y="190.2">LED_5V_SPARE_A</text>
<text x="31.7" y="192.7">+12V_SPARE</text>
<text x="62.2" y="192.7">+5V_SPARE</text>
<text x="77.9" y="192.7">+5V_SPARE</text>
</g>
<g font-size="1.8" fill="#a90000">
<text x="85" y="48">1</text>
<text x="85" y="50.5">2</text>
<text x="93.9" y="48">3</text>
<text x="93.9" y="50.5">4</text>
<text x="85" y="70.9">1</text>
<text x="93.9" y="70.9">3</text>
<text x="85" y="73.4">2</text>
<text x="93.9" y="73.4">4</text>
<text x="85" y="96.3">1</text>
<text x="85" y="98.8">2</text>
<text x="93.9" y="96.3">3</text>
<text x="93.9" y="98.8">4</text>
<text x="85" y="119.1">1</text>
<text x="93.9" y="119.1">3</text>
<text x="85" y="121.7">2</text>
<text x="93.9" y="121.7">4</text>
<text x="85" y="144.5">1</text>
<text x="85" y="147.1">2</text>
<text x="93.9" y="144.5">3</text>
<text x="93.9" y="147.1">4</text>
<text x="87.6" y="167.4">1</text>
<text x="96.4" y="167.4">3</text>
<text x="87.6" y="169.9">2</text>
<text x="96.4" y="169.9">4</text>
<text x="92.6" y="190.2">1</text>
<text x="101.5" y="190.2">3</text>
<text x="92.6" y="192.8">2</text>
<text x="101.5" y="192.8">4</text>
</g>
</svg>
